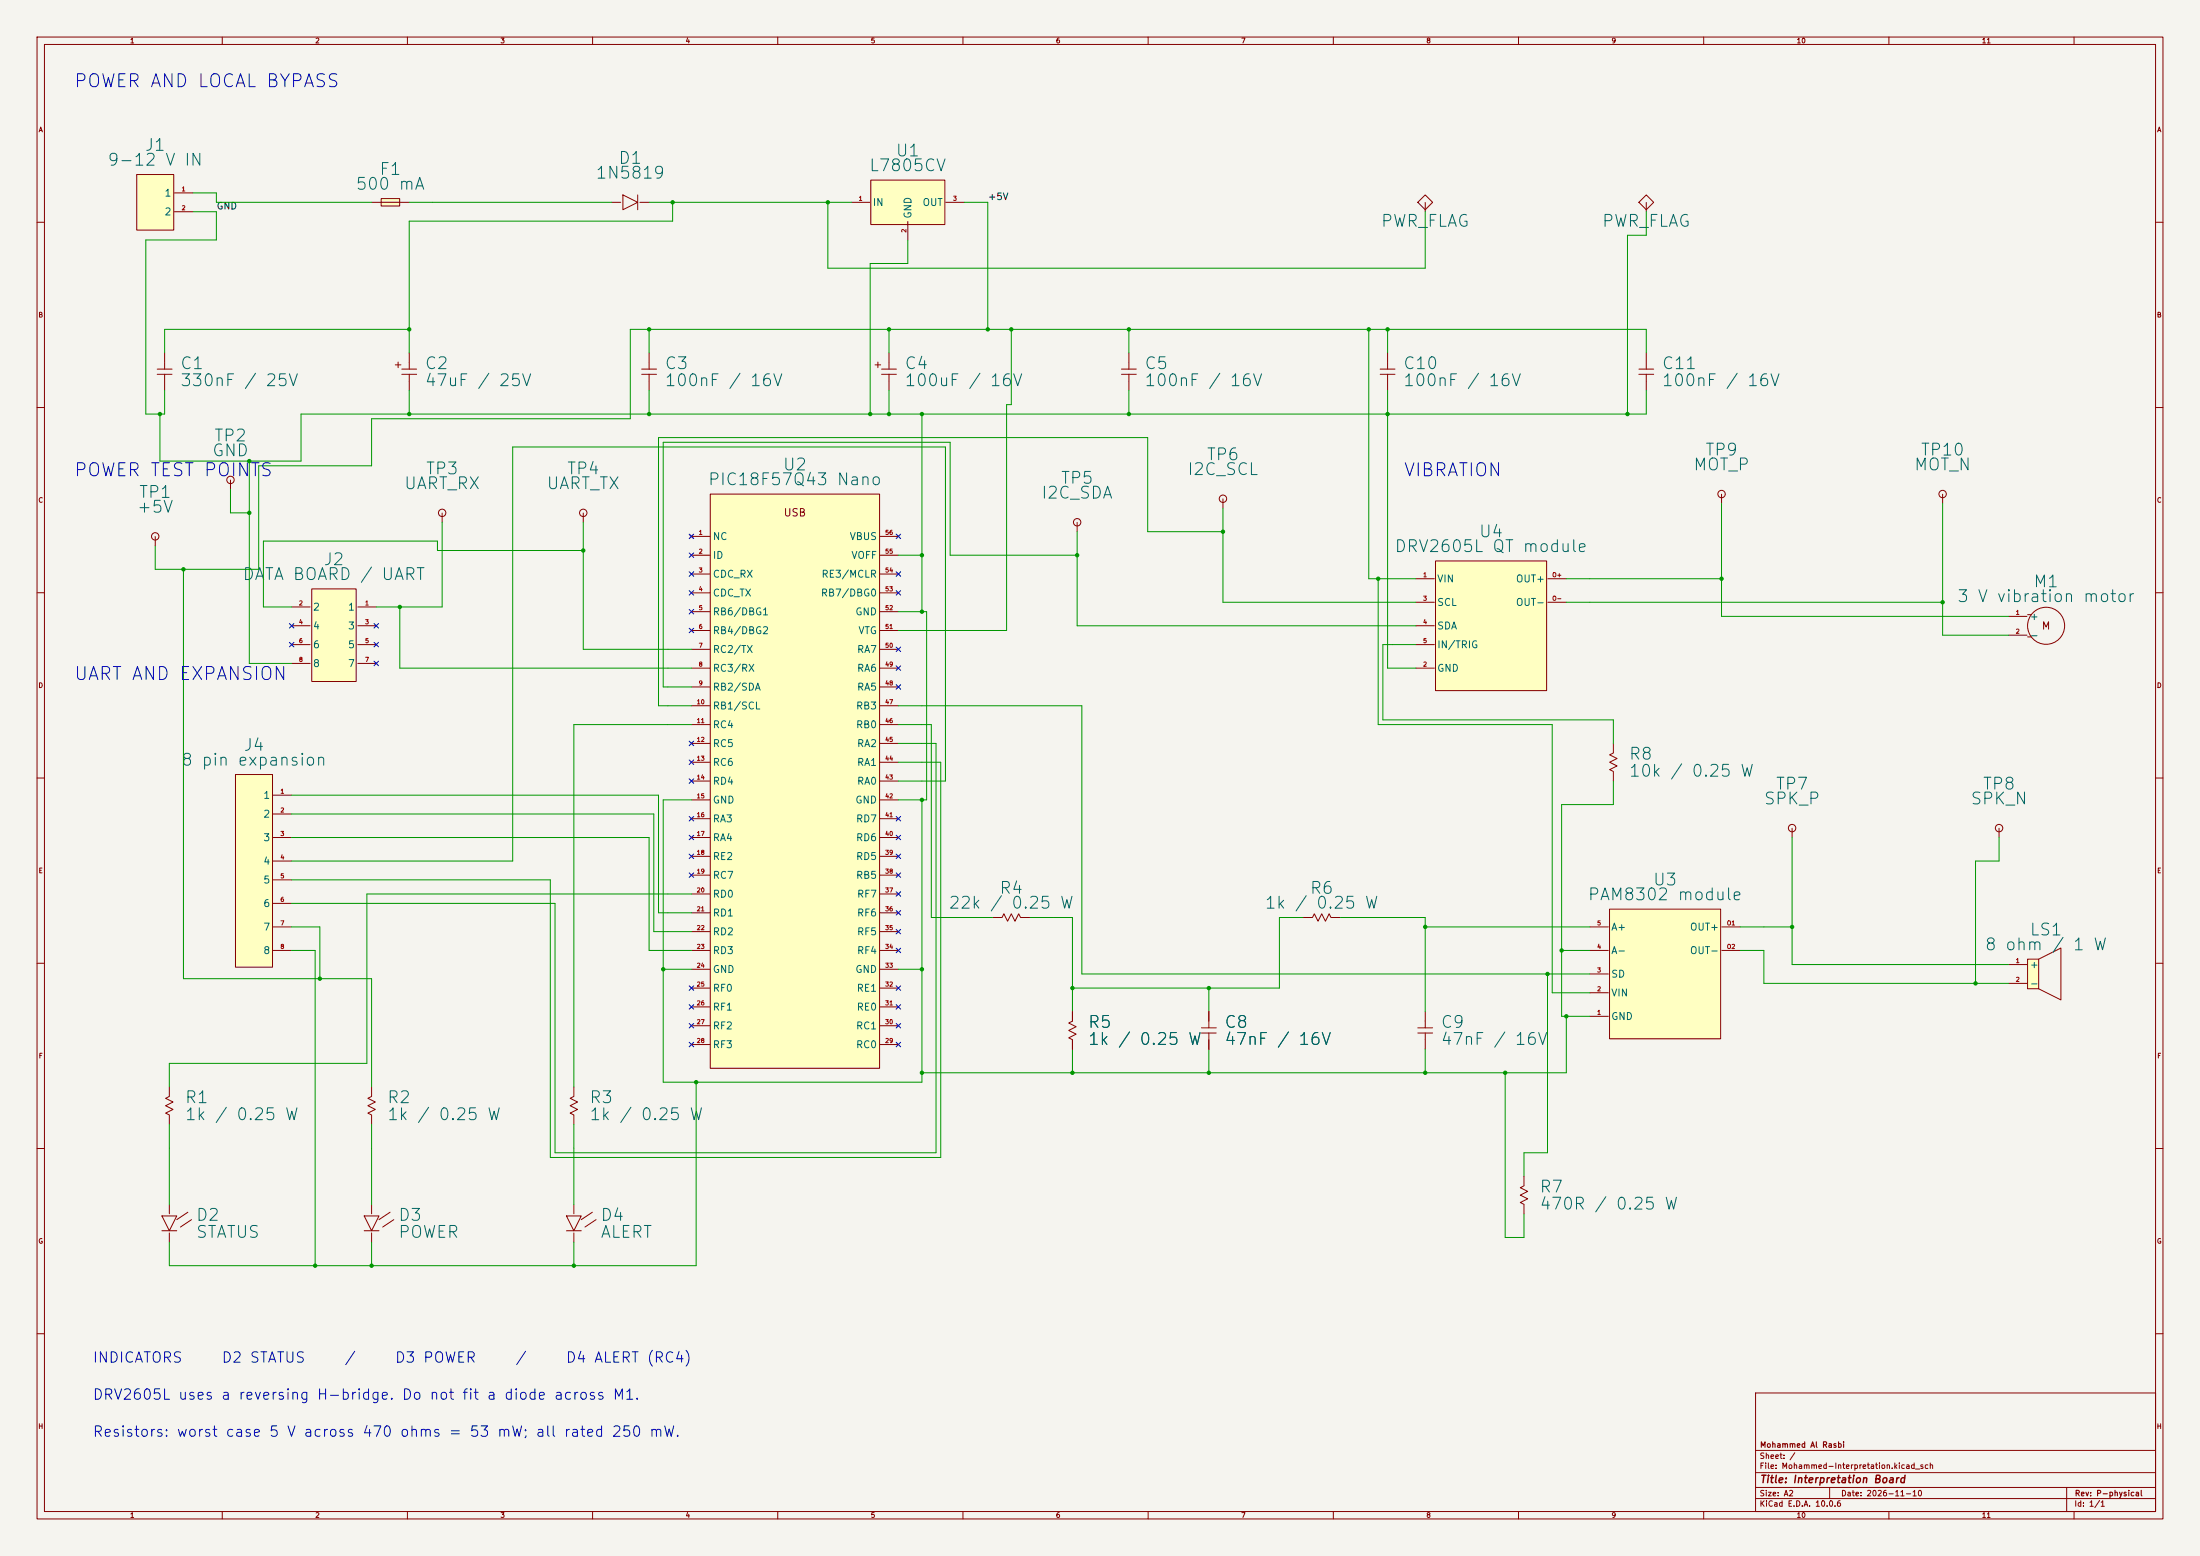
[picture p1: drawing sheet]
<svg xmlns="http://www.w3.org/2000/svg" width="594mm" height="420mm" viewBox="0 0 594 420" stroke-linecap="round" stroke-linejoin="round" font-family="sans-serif">
<path d="M0 0h594v420h-594z" fill="#f5f4ef" stroke="#f5f4ef" stroke-width=".27"/>
<g fill="none" stroke="#840000" stroke-width=".27">
<path d="M10 10h574v400h-574zM12 12h570v396h-570zM60 10v2M110 10v2M160 10v2M210 10v2M260 10v2M310 10v2M360 10v2M410 10v2M460 10v2M510 10v2"/>
<path d="M560 10v2M444.5 52.6l2 2-2 2-2-2zM444.5 54.7v2.5M10 60h2M582 60h2M173.3 99.6h4M175.3 95.3v2.5M175.3 97.8v1.8M10 110h2M173.3 101h4M175.3 101v1.8M175.3 102.9v2.5"/>
<path d="M582 110h2M464.8 133.4v2.5M10 160h2M582 160h2M10 210h2M582 210h2M10 260h2M289.6 275.6l-1 .5 2 1-2 1 2 1-2 1 1 .5M289.6 273.1v2.5M582 260h2M289.6 280.7v2.5M10 310h2"/>
<path d="M582 310h2M152.9 328.2h4l-2 4zM152.9 332.2h4M154.9 325.1v2.5M154.9 332.8v2.5M159.9 327.2l-3 2M160.9 329.2l-3 2M10 360h2M474 376h108v32h-108zM582 360h2M474 397.5h108M474 391.5h108"/>
<path d="M60 408v2M110 408v2M160 408v2M210 408v2M260 408v2M310 408v2M360 408v2M410 408v2M460 408v2M474 404.5h108M474 401.5h108M494 401.5v3"/>
<path d="M510 408v2M558 401.5v6.5M560 408v2"/>
<circle cx="464.8" cy="133.3" r="1"/>
</g>
<path d="M102.9 53.6h5v2h-5z" fill="#ffffc2"/>
<path d="M100.3 54.6h2.5M102.9 53.6h5v2h-5zM102.9 54.6h5M108 54.6h2.5M238 99.6h4M240 95.3v2.5M240 97.8v1.8M238 101h4M240 101v1.8M240 102.9v2.5" fill="none" stroke="#840000" stroke-width=".27"/>
<path d="M36.9 47.1h10v15h-10z" fill="#ffffc2"/>
<g fill="none" stroke="#840000" stroke-width=".27">
<path d="M36.9 47.1h10v15h-10zM47.1 52.1h5M47.1 57.2h5M42.4 99.6h4.1M44.4 95.3v2.5M44.4 97.8v1.8M42.4 101h4.1M44.4 101v1.8M44.4 102.9v2.5M330.2 134.7v2.5M290.8 141v2.5M268 247.7h2.5"/>
<path d="M270.6 247.7l.5-1 .9 2 1-2 1.1 2 .9-2 .5 1M275.6 247.7h2.5M382.8 277.4h4M382.8 278.8h4M384.8 273.1v2.5M384.8 275.6v1.8M384.8 278.8v1.8M154.9 296l-1 .5 2 1-2 1 2 1-2 1 1 .5M154.9 293.4v2.5M384.8 280.7v2.5M154.9 301v2.5M411.5 317.5v2.5"/>
<path d="M411.5 320.1l-1 .5 2 1-2 1 2 1-2 1 1 .5M411.5 325.2v2.5"/>
<circle cx="330.2" cy="134.6" r="1"/>
<circle cx="290.8" cy="141" r="1"/>
</g>
<path d="M387.6 151.4h30v35h-30z" fill="#ffffc2"/>
<path d="M382.3 156.2h5M387.6 151.4h30v35h-30zM417.9 156.2h5M382.3 162.6h5M382.3 168.9h5M382.3 174h5M417.9 162.6h5M382.3 180.3h5" fill="none" stroke="#840000" stroke-width=".27"/>
<path d="M547.4 258.9h3v8h-3z" fill="#ffffc2"/>
<g fill="none" stroke="#840000" stroke-width=".27">
<path d="M302.8 99.6h4M304.8 95.3v2.5M304.8 97.8v1.8M372.6 99.6h4.1M374.6 95.3v2.5M374.6 97.8v1.8M442.5 99.6h4M444.5 95.3v2.5M444.5 97.8v1.8M302.8 101h4M304.8 101v1.8M304.8 102.9v2.5"/>
<path d="M372.6 101h4.1M374.6 101v1.8M374.6 102.9v2.5M442.5 101h4M444.5 101v1.8M444.5 102.9v2.5M62.2 129.6v2.5M524.5 133.4v2.5M542.3 166.4h5M542.3 171.5h5M547.5 165.9h1M547.5 171.9h1"/>
<path d="M435.6 203.2l-1 .5 2 1-2 1 2 1-2 1 1 .5M435.6 200.7v2.5M435.6 208.3v2.5M483.9 223.6v2.5M351.8 247.7h2.5M354.4 247.7l.5-1 1 2 1-2 1 2 1-2 .5 1M359.4 247.7h2.5M547.4 258.9h3v8h-3zM550.4 258.9l6-3v14l-6-3M324.4 277.4h4M324.4 278.8h4M326.4 273.1v2.5"/>
<path d="M326.4 275.6v1.8M326.4 278.8v1.8M542.3 260.4h5M542.3 265.4h5M326.4 280.7v2.5"/>
<circle cx="62.2" cy="129.5" r="1"/>
<circle cx="524.5" cy="133.3" r="1"/>
<circle cx="552.4" cy="168.9" r="5"/>
<circle cx="483.9" cy="223.5" r="1"/>
</g>
<path d="M63.6 209.1h10v52h-10z" fill="#ffffc2"/>
<g fill="none" stroke="#840000" stroke-width=".27">
<path d="M108.5 99.6h4M110.5 95.3v2.5M110.5 97.8v1.8M108.5 101h4M110.5 101v1.8M110.5 102.9v2.5M63.6 209.1h10v52h-10zM73.7 214.6h5M73.7 219.7h5M73.7 226.1h5M73.7 232.4h5M73.7 237.5h5"/>
<path d="M73.7 243.8h5M73.7 250.2h5M73.7 256.5h5M45.7 296l-1 .5 2 1-2 1 2 1-2 1 1 .5M45.7 293.4v2.5M100.3 296l-1 .5 2 1-2 1 2 1-2 1 1 .5M100.3 293.4v2.5M45.7 301v2.5M100.3 301v2.5"/>
</g>
<path d="M235.1 48.6h20v12h-20z" fill="#ffffc2"/>
<path d="M229.9 54.6h5M235.1 48.6h20v12h-20zM245.1 59.8v5M255.3 54.6h5" fill="none" stroke="#840000" stroke-width=".27"/>
<path d="M84.2 159h12v25h-12z" fill="#ffffc2"/>
<path d="M84.2 159h12v25h-12zM78.7 163.8h5M78.7 168.9h5M78.7 174h5M78.7 179.1h5M96.6 163.8h5M96.6 168.9h5M96.6 174h5M96.6 179.1h5" fill="none" stroke="#840000" stroke-width=".27"/>
<path d="M434.6 245.4h30v35h-30z" fill="#ffffc2"/>
<g fill="none" stroke="#840000" stroke-width=".27">
<path d="M539.7 223.6v2.5M429.3 256.5h5M429.3 250.2h5M434.6 245.4h30v35h-30zM464.9 256.5h5M464.9 250.2h5M429.3 274.3h5M429.3 268h5M429.3 262.9h5M43.7 328.2h4l-2 4zM43.7 332.2h4M45.7 325.1v2.5"/>
<path d="M45.7 332.8v2.5M50.7 327.2l-3 2M51.7 329.2l-3 2"/>
<circle cx="539.7" cy="223.5" r="1"/>
</g>
<path d="M191.8 133.4h45.7v155h-45.7z" fill="#ffffc2"/>
<g fill="none" stroke="#840000" stroke-width=".27">
<path d="M165.1 54.6h2.5M168.2 52.6l4 2-4 2zM172.2 52.6v4M172.8 54.6h2.5M384.8 52.6l2 2-2 2-2-2zM384.8 54.7v2.5M119.4 138.5v2.5M157.5 138.5v2.5M191.8 133.4h45.7v155h-45.7zM41.9 144.8v2.5M186.3 144.4l.8 .8M186.7 144.8h5"/>
<path d="M186.7 149.9h5M186.7 154.9h5M187.1 144.4l-.8 .8M237.6 144.8h5M237.6 149.9h5M237.6 154.9h5M186.7 160h5M186.7 165.1h5M186.7 170.2h5M186.7 175.3h5M237.6 160h5M237.6 165.1h5"/>
<path d="M237.6 170.2h5M237.6 175.3h5M186.7 180.3h5M186.7 185.4h5M186.7 190.5h5M186.7 195.6h5M237.6 180.3h5M237.6 185.4h5M237.6 190.5h5M237.6 195.6h5M186.7 200.7h5M186.7 205.7h5"/>
<path d="M186.7 210.8h5M186.7 215.9h5M237.6 200.7h5M237.6 205.7h5M237.6 210.8h5M237.6 215.9h5M186.7 221h5M186.7 226.1h5M186.7 231.1h5M186.7 236.2h5M237.6 221h5M237.6 226.1h5"/>
<path d="M237.6 231.1h5M237.6 236.2h5M186.7 241.3h5M186.7 246.4h5M186.7 251.5h5M186.7 256.5h5M237.6 241.3h5M237.6 246.4h5M237.6 251.5h5M237.6 256.5h5M186.7 261.6h5M186.7 266.7h5"/>
<path d="M186.7 271.8h5M186.7 276.9h5M237.6 261.6h5M237.6 266.7h5M237.6 271.8h5M237.6 276.9h5M289.6 273.1v2.5M326.4 273.1v2.5M186.7 281.9h5M237.6 281.9h5M289.6 280.7v2.5M326.4 280.7v2.5"/>
<path d="M98.3 328.2h4l-2 4zM98.3 332.2h4M100.3 325.1v2.5M100.3 332.8v2.5M105.3 327.2l-3 2M106.3 329.2l-3 2"/>
<circle cx="119.4" cy="138.4" r="1"/>
<circle cx="157.5" cy="138.4" r="1"/>
<circle cx="41.9" cy="144.8" r="1"/>
</g>
<g fill="none" stroke="#009600" stroke-width=".27">
<path d="M52.1 52.1h6.3v2.5h41.9M52.1 57.2h6.3v7.6h-19v47h5v-6.4M110.5 54.6h54.6M175.3 54.6h54.6M181.6 54.6v5.1h-71.1v35.6M223.5 54.6v17.8h161.3v-15.2M260.3 54.6h6.4v34.3M444.5 57.2v6.3h-5.1v48.3M245.1 64.8v6.3h-10.2v40.7M110.5 88.9h-66.1v6.4M175.3 88.9v6.4M240 88.9v6.4"/>
<path d="M273 88.9v20.3h-1.2v61h-29.2M304.8 88.9v6.4M369.6 88.9v67.3h12.7M374.6 88.9v6.4M444.5 95.3v-6.4h-274.3v24.1h-69.9v12.7h-30.5v28h-27.9v-6.4M110.5 105.4v6.4M175.3 105.4v6.4M240 105.4v6.4M248.9 111.8v53.3M304.8 105.4v6.4M374.6 105.4v74.9h7.7M444.5 105.4v6.4h-363.2v12.7h-38.1v-12.7"/>
<path d="M62.2 132.1v6.3h5.1M67.3 124.5v54.6h11.4M330.2 137.2v25.4h52.1M464.8 135.9v30.5h77.5M524.5 135.9v35.6h17.8M49.5 153.7v110.5h50.8v29.2M119.4 141v22.8h-17.8M157.5 141v34.3h29.2M157.5 148.6h-39.4v-2.5h-47v17.7h7.6M242.6 149.9h6.3M290.8 149.9h-34.3v-30.5h-77.4v66h7.6M290.8 143.5v25.4h91.5"/>
<path d="M330.2 143.5h-20.3v-25.4h-132.1v72.4h8.9M372.1 156.2v39.4h47v72.4h10.2M422.9 156.2h41.9M107.9 163.8v16.5h78.8M242.6 165.1h7.6v50.8h-7.6M382.3 174h-8.9v20.3h62.2v6.4M422.9 162.6h101.6M186.7 195.6h-31.8v97.8M242.6 195.6h8.9v52.1h16.5M242.6 190.5h49.5v72.4h137.2M78.7 214.6h99.1v31.8h8.9M78.7 219.7h97.8v31.8h10.2"/>
<path d="M186.7 215.9h-7.6v76.2h69.8v-76.2M242.6 200.7h10.1v110.5h-102.8v-67.4h-71.2M242.6 205.7h11.4v106.7h-105.4v-74.9h-69.9M242.6 210.8h12.7v-90.1h-116.9v111.7h-59.7M435.6 210.8v6.4h-14v57.1h7.7M78.7 226.1h96.6v30.4h11.4M483.9 226.1v34.3h58.4M539.7 226.1v6.3h-6.3v33M78.7 256.5h6.4v85.1M78.7 250.2h7.7v14M186.7 241.3h-87.6v45.7h-53.4v6.4M278.1 247.7h11.5v25.4"/>
<path d="M351.8 247.7h-6.4v19h-55.8M361.9 247.7h22.9v25.4M384.8 250.2h44.5M421.6 256.5h7.7M469.9 256.5h6.3v8.9h66.1M469.9 250.2h14M179.1 261.6h7.6M242.6 261.6h6.3M326.4 266.7v6.4M417.8 262.9v48.3h-6.3v6.3M422.9 274.3v15.3h-174M188 292.1v49.5h-142.3v-6.3"/>
<path d="M289.6 283.2v6.4M326.4 283.2v6.4M384.8 283.2v6.4M406.4 289.6v44.4h5.1v-6.3M45.7 303.5v21.6M100.3 303.5v21.6M154.9 303.5v21.6M100.3 335.3v6.3M154.9 335.3v6.3"/>
</g>
<g fill="none" stroke="#000084" stroke-width=".27">
<path d="M186.1 144.2l1.2 1.2M186.1 159.4l1.2 1.2M186.1 154.3l1.2 1.2M186.1 149.3l1.2 1.2M187.3 144.2l-1.2 1.2M187.3 159.4l-1.2 1.2M187.3 154.3l-1.2 1.2M187.3 149.3l-1.2 1.2M242 144.2l1.2 1.2M242 154.3l1.2 1.2M242 159.4l1.2 1.2M243.2 154.3l-1.2 1.2"/>
<path d="M243.2 144.2l-1.2 1.2M243.2 159.4l-1.2 1.2M78.1 168.3l1.2 1.2M78.1 173.4l1.2 1.2M79.3 168.3l-1.2 1.2M79.3 173.4l-1.2 1.2M101 178.5l1.2 1.2M101 173.4l1.2 1.2M101 168.3l1.2 1.2M102.2 178.5l-1.2 1.2M102.2 173.4l-1.2 1.2M102.2 168.3l-1.2 1.2"/>
<path d="M186.1 164.5l1.2 1.2M186.1 169.6l1.2 1.2M187.3 164.5l-1.2 1.2M187.3 169.6l-1.2 1.2M242 179.7l1.2 1.2M242 174.7l1.2 1.2M243.2 179.7l-1.2 1.2M243.2 174.7l-1.2 1.2M242 184.8l1.2 1.2M243.2 184.8l-1.2 1.2M186.1 205.1l1.2 1.2M186.1 210.2l1.2 1.2"/>
<path d="M186.1 200.1l1.2 1.2M187.3 205.1l-1.2 1.2M187.3 210.2l-1.2 1.2M187.3 200.1l-1.2 1.2M186.1 235.6l1.2 1.2M186.1 230.5l1.2 1.2M186.1 220.4l1.2 1.2M186.1 225.5l1.2 1.2M187.3 235.6l-1.2 1.2M187.3 230.5l-1.2 1.2M187.3 220.4l-1.2 1.2M187.3 225.5l-1.2 1.2"/>
<path d="M242 220.4l1.2 1.2M242 235.6l1.2 1.2M242 230.5l1.2 1.2M242 225.5l1.2 1.2M243.2 220.4l-1.2 1.2M243.2 225.5l-1.2 1.2M243.2 235.6l-1.2 1.2M243.2 230.5l-1.2 1.2M242 240.7l1.2 1.2M242 245.8l1.2 1.2M242 250.9l1.2 1.2M242 255.9l1.2 1.2"/>
<path d="M243.2 240.7l-1.2 1.2M243.2 245.8l-1.2 1.2M243.2 250.9l-1.2 1.2M243.2 255.9l-1.2 1.2M186.1 276.3l1.2 1.2M186.1 271.2l1.2 1.2M186.1 266.1l1.2 1.2M187.3 276.3l-1.2 1.2M187.3 271.2l-1.2 1.2M187.3 266.1l-1.2 1.2M242 266.1l1.2 1.2M242 276.3l1.2 1.2"/>
<path d="M242 271.2l1.2 1.2M243.2 266.1l-1.2 1.2M243.2 276.3l-1.2 1.2M243.2 271.2l-1.2 1.2M186.1 281.3l1.2 1.2M187.3 281.3l-1.2 1.2M242 281.3l1.2 1.2M243.2 281.3l-1.2 1.2"/>
</g>
<g fill="#009600" stroke="#009600" stroke-width=".27">
<circle cx="43.2" cy="111.8" r=".46"/>
<circle cx="110.5" cy="88.9" r=".46"/>
<circle cx="86.4" cy="264.2" r=".46"/>
<circle cx="154.9" cy="341.6" r=".46"/>
<circle cx="100.3" cy="341.6" r=".46"/>
<circle cx="85.1" cy="341.6" r=".46"/>
<circle cx="248.9" cy="149.9" r=".46"/>
<circle cx="248.9" cy="165.1" r=".46"/>
<circle cx="157.5" cy="148.6" r=".46"/>
<circle cx="248.9" cy="215.9" r=".46"/>
<circle cx="179.1" cy="261.6" r=".46"/>
<circle cx="289.6" cy="289.6" r=".46"/>
<circle cx="248.9" cy="261.6" r=".46"/>
<circle cx="248.9" cy="289.6" r=".46"/>
<circle cx="188" cy="292.1" r=".46"/>
<circle cx="181.6" cy="54.6" r=".46"/>
<circle cx="223.5" cy="54.6" r=".46"/>
<circle cx="240" cy="88.9" r=".46"/>
<circle cx="175.3" cy="88.9" r=".46"/>
<circle cx="234.9" cy="111.8" r=".46"/>
<circle cx="248.9" cy="111.8" r=".46"/>
<circle cx="290.8" cy="149.9" r=".46"/>
<circle cx="240" cy="111.8" r=".46"/>
<circle cx="304.8" cy="88.9" r=".46"/>
<circle cx="273" cy="88.9" r=".46"/>
<circle cx="266.7" cy="88.9" r=".46"/>
<circle cx="304.8" cy="111.8" r=".46"/>
<circle cx="175.3" cy="111.8" r=".46"/>
<circle cx="49.5" cy="153.7" r=".46"/>
<circle cx="67.3" cy="138.4" r=".46"/>
<circle cx="110.5" cy="111.8" r=".46"/>
<circle cx="67.3" cy="124.5" r=".46"/>
<circle cx="107.9" cy="163.8" r=".46"/>
<circle cx="422.9" cy="274.3" r=".46"/>
<circle cx="406.4" cy="289.6" r=".46"/>
<circle cx="417.8" cy="262.9" r=".46"/>
<circle cx="384.8" cy="289.6" r=".46"/>
<circle cx="421.6" cy="256.5" r=".46"/>
<circle cx="524.5" cy="162.6" r=".46"/>
<circle cx="483.9" cy="250.2" r=".46"/>
<circle cx="533.4" cy="265.4" r=".46"/>
<circle cx="330.2" cy="143.5" r=".46"/>
<circle cx="369.6" cy="88.9" r=".46"/>
<circle cx="374.6" cy="111.8" r=".46"/>
<circle cx="374.6" cy="88.9" r=".46"/>
<circle cx="372.1" cy="156.2" r=".46"/>
<circle cx="464.8" cy="156.2" r=".46"/>
<circle cx="439.4" cy="111.8" r=".46"/>
<circle cx="326.4" cy="289.6" r=".46"/>
<circle cx="326.4" cy="266.7" r=".46"/>
<circle cx="384.8" cy="250.2" r=".46"/>
<circle cx="289.6" cy="266.7" r=".46"/>
</g>
<g font-size="3.5" fill="#0000c2">
<text x="19.8" y="24.5">POWER AND LOCAL BYPASS</text>
<text x="19.8" y="129.5">POWER TEST POINTS</text>
<text x="378.8" y="129.5">VIBRATION</text>
<text x="19.8" y="184.5">UART AND EXPANSION</text>
</g>
<g font-size="3.2" fill="#006464">
<text x="38.8" y="41.6">J1</text>
<text x="28.8" y="45.6">9-12 V IN</text>
<text x="166.7" y="45.1">D1</text>
<text x="234.4" y="47.1">L7805CV</text>
<text x="241.6" y="43">U1</text>
<text x="95.8" y="52.1">500 mA</text>
<text x="102.2" y="48.1">F1</text>
<text x="160.6" y="49.1">1N5819</text>
<text x="372.6" y="62.1">PWR_FLAG</text>
<text x="432.3" y="62.1">PWR_FLAG</text>
<text x="48.4" y="100.5">C1</text>
<text x="114.5" y="100.5">C2</text>
<text x="179.2" y="100.5">C3</text>
<text x="244" y="100.5">C4</text>
<text x="308.8" y="100.5">C5</text>
<text x="378.6" y="100.5">C10</text>
<text x="448.5" y="100.5">C11</text>
<text x="48.4" y="105.1">330nF / 25V</text>
<text x="114.5" y="105.1">47uF / 25V</text>
<text x="179.2" y="105.1">100nF / 16V</text>
<text x="244" y="105.1">100uF / 16V</text>
<text x="308.8" y="105.1">100nF / 16V</text>
<text x="378.6" y="105.1">100nF / 16V</text>
<text x="448.5" y="105.1">100nF / 16V</text>
<text x="57.6" y="120">TP2</text>
<text x="57" y="124">GND</text>
<text x="325.5" y="125.1">TP6</text>
<text x="460.2" y="123.8">TP9</text>
<text x="518.3" y="123.8">TP10</text>
<text x="114.7" y="128.9">TP3</text>
<text x="152.8" y="128.9">TP4</text>
<text x="190.9" y="131.8">PIC18F57Q43 Nano</text>
<text x="211.1" y="127.8">U2</text>
<text x="286.2" y="131.4">TP5</text>
<text x="320.4" y="129.1">I2C_SCL</text>
<text x="457" y="127.8">MOT_P</text>
<text x="516.6" y="127.8">MOT_N</text>
<text x="37.2" y="135.2">TP1</text>
<text x="108.9" y="132.9">UART_RX</text>
<text x="147.3" y="132.9">UART_TX</text>
<text x="280.9" y="135.4">I2C_SDA</text>
<text x="36.7" y="139.2">+5V</text>
<text x="376.3" y="149.9">DRV2605L QT module</text>
<text x="399.1" y="145.9">U4</text>
<text x="87.1" y="153.4">J2</text>
<text x="65.2" y="157.4">DATA BOARD / UART</text>
<text x="548.8" y="159.4">M1</text>
<text x="528.2" y="163.4">3 V vibration motor</text>
<text x="65.5" y="203.5">J4</text>
<text x="48.7" y="207.5">8 pin expansion</text>
<text x="439.6" y="205.9">R8</text>
<text x="439.6" y="210.5">10k / 0.25 W</text>
<text x="479.2" y="214">TP7</text>
<text x="535.1" y="214">TP8</text>
<text x="476" y="218">SPK_P</text>
<text x="531.8" y="218">SPK_N</text>
<text x="446.1" y="239.8">U3</text>
<text x="269.6" y="242.1">R4</text>
<text x="353.4" y="242.1">R6</text>
<text x="428.5" y="243.8">PAM8302 module</text>
<text x="255.9" y="246.1">22k / 0.25 W</text>
<text x="341.2" y="246.1">1k / 0.25 W</text>
<text x="535.7" y="257.3">8 ohm /</text>
<text x="547.8" y="253.3">LS1</text>
<text x="559.4" y="257.3">1 W</text>
<text x="293.5" y="278.3">R5</text>
<text x="330.3" y="278.3">C8</text>
<text x="388.8" y="278.3">C9</text>
<text x="293.5" y="282.9">1k / 0.25 W</text>
<text x="330.3" y="282.9">47nF / 16V</text>
<text x="388.8" y="282.9">47nF / 16V</text>
<text x="49.7" y="298.6">R1</text>
<text x="104.3" y="298.6">R2</text>
<text x="158.9" y="298.6">R3</text>
<text x="49.7" y="303.2">1k / 0.25 W</text>
<text x="104.3" y="303.2">1k / 0.25 W</text>
<text x="158.9" y="303.2">1k / 0.25 W</text>
<text x="415.4" y="322.7">R7</text>
<text x="415.4" y="327.3">470R / 0.25 W</text>
<text x="52.7" y="330.3">D2</text>
<text x="52.7" y="334.9">STATUS</text>
<text x="107.3" y="330.3">D3</text>
<text x="107.3" y="334.9">POWER</text>
<text x="161.9" y="330.3">D4</text>
<text x="161.9" y="334.9">ALERT</text>
</g>
<g font-size="2.8" fill="#0000c2">
<text x="24.8" y="368.5">INDICATORS</text>
<text x="59.6" y="368.5">D2 STATUS</text>
<text x="92.8" y="368.5">/</text>
<text x="106.4" y="368.5">D3 POWER</text>
<text x="139" y="368.5">/</text>
<text x="152.6" y="368.5">D4 ALERT (RC4)</text>
<text x="24.8" y="378.5">DRV2605L uses a reversing H-bridge. Do not fit a diode across M1.</text>
<text x="24.8" y="388.5">Resistors: worst case 5 V across 470 ohms = 53 mW; all rated 250 mW.</text>
</g>
<g font-size="2" fill="#840000">
<text x="106.1" y="99.9">+</text>
<text x="235.6" y="99.9">+</text>
<text x="211.4" y="139.9">USB</text>
<text x="551.1" y="170.4">M</text>
<text x="475" y="400.8">Title: Interpretation Board</text>
</g>
<g font-size="1.9" fill="#006464">
<text x="44.3" y="53.5">1</text>
<text x="44.3" y="58.6">2</text>
<text x="235.5" y="56.1">IN</text>
<text x="246.6" y="59.2" transform="rotate(-90 246.6 59.2)">GND</text>
<text x="248.9" y="56.1">OUT</text>
<text x="192.3" y="146.2">NC</text>
<text x="229.3" y="146.2">VBUS</text>
<text x="192.3" y="151.3">ID</text>
<text x="229.7" y="151.3">VOFF</text>
<text x="192.3" y="156.4">CDC_RX</text>
<text x="192.3" y="161.5">CDC_TX</text>
<text x="221.5" y="161.5">RB7/DBG0</text>
<text x="221.7" y="156.4">RE3/MCLR</text>
<text x="387.9" y="157.7">VIN</text>
<text x="409.1" y="157.7">OUT+</text>
<text x="84.4" y="165.3">2</text>
<text x="93.8" y="165.3">1</text>
<text x="192.3" y="166.5">RB6/DBG1</text>
<text x="230.8" y="166.5">GND</text>
<text x="387.9" y="164">SCL</text>
<text x="409.1" y="164">OUT-</text>
<text x="547.9" y="167.8">+</text>
<text x="84.4" y="170.4">4</text>
<text x="93.8" y="170.4">3</text>
<text x="192.3" y="171.6">RB4/DBG2</text>
<text x="231.6" y="171.6">VTG</text>
<text x="387.9" y="170.4">SDA</text>
<text x="547.9" y="172.9">-</text>
<text x="84.4" y="175.4">6</text>
<text x="93.8" y="175.4">5</text>
<text x="192.3" y="176.7">RC2/TX</text>
<text x="231.2" y="176.7">RA7</text>
<text x="387.9" y="175.4">IN/TRIG</text>
<text x="84.4" y="180.5">8</text>
<text x="93.8" y="180.5">7</text>
<text x="192.3" y="181.8">RC3/RX</text>
<text x="231.2" y="181.8">RA6</text>
<text x="387.9" y="181.8">GND</text>
<text x="192.3" y="186.9">RB2/SDA</text>
<text x="192.3" y="191.9">RB1/SCL</text>
<text x="231" y="191.9">RB3</text>
<text x="231.2" y="186.9">RA5</text>
<text x="192.3" y="197">RC4</text>
<text x="231" y="197">RB0</text>
<text x="192.3" y="202.1">RC5</text>
<text x="231.2" y="202.1">RA2</text>
<text x="192.3" y="207.2">RC6</text>
<text x="231.2" y="207.2">RA1</text>
<text x="192.3" y="212.3">RD4</text>
<text x="231.2" y="212.3">RA0</text>
<text x="70.9" y="216.1">1</text>
<text x="70.9" y="221.2">2</text>
<text x="192.3" y="217.3">GND</text>
<text x="230.8" y="217.3">GND</text>
<text x="70.9" y="227.5">3</text>
<text x="192.3" y="222.4">RA3</text>
<text x="192.3" y="227.5">RA4</text>
<text x="231" y="227.5">RD6</text>
<text x="231" y="222.4">RD7</text>
<text x="70.9" y="233.9">4</text>
<text x="192.3" y="232.6">RE2</text>
<text x="231" y="232.6">RD5</text>
<text x="70.9" y="238.9">5</text>
<text x="192.3" y="237.7">RC7</text>
<text x="231" y="237.7">RB5</text>
<text x="70.9" y="245.3">6</text>
<text x="192.3" y="242.7">RD0</text>
<text x="231.2" y="242.7">RF7</text>
<text x="70.9" y="251.6">7</text>
<text x="192.3" y="247.8">RD1</text>
<text x="231.2" y="247.8">RF6</text>
<text x="434.9" y="251.6">A+</text>
<text x="456.1" y="251.6">OUT+</text>
<text x="70.9" y="258">8</text>
<text x="192.3" y="252.9">RD2</text>
<text x="192.3" y="258">RD3</text>
<text x="231.2" y="258">RF4</text>
<text x="231.2" y="252.9">RF5</text>
<text x="434.9" y="258">A-</text>
<text x="456.1" y="258">OUT-</text>
<text x="192.3" y="263.1">GND</text>
<text x="230.8" y="263.1">GND</text>
<text x="547.9" y="261.8">+</text>
<text x="192.3" y="268.1">RF0</text>
<text x="231.2" y="268.1">RE1</text>
<text x="434.9" y="269.4">VIN</text>
<text x="434.9" y="264.3">SD</text>
<text x="547.9" y="266.9">-</text>
<text x="192.3" y="273.2">RF1</text>
<text x="231.2" y="273.2">RE0</text>
<text x="434.9" y="275.8">GND</text>
<text x="192.3" y="278.3">RF2</text>
<text x="231" y="278.3">RC1</text>
<text x="192.3" y="283.4">RF3</text>
<text x="231" y="283.4">RC0</text>
</g>
<g font-size="1.8" fill="#0f0f0f">
<text x="58.3" y="57">GND</text>
<text x="266.6" y="54.4">+5V</text>
</g>
<g font-size="1.5" fill="#840000">
<text x="475" y="394.1">Sheet: /</text>
<text x="475.1" y="391.1">Mohammed Al Rasbi</text>
<text x="475" y="396.8">File: Mohammed-Interpretation.kicad_sch</text>
<text x="475" y="407">KiCad E.D.A. 10.0.6</text>
<text x="475" y="404.2">Size: A2</text>
<text x="497" y="404.2">Date: 2026-11-10</text>
<text x="560" y="407">Id: 1/1</text>
<text x="560.1" y="404.2">Rev: P-physical</text>
</g>
<g font-size="1.3" fill="#840000">
<text x="35" y="12">1</text>
<text x="85" y="12">2</text>
<text x="135" y="12">3</text>
<text x="185" y="12">4</text>
<text x="235" y="12">5</text>
<text x="285" y="12">6</text>
<text x="335" y="12">7</text>
<text x="385" y="12">8</text>
<text x="435" y="12">9</text>
<text x="485" y="12">10</text>
<text x="535" y="12">11</text>
<text x="10.3" y="36">A</text>
<text x="582.3" y="36">A</text>
<text x="10.2" y="86">B</text>
<text x="582.2" y="86">B</text>
<text x="10.2" y="136">C</text>
<text x="582.2" y="136">C</text>
<text x="10.2" y="186">D</text>
<text x="582.2" y="186">D</text>
<text x="10.3" y="236">E</text>
<text x="582.3" y="236">E</text>
<text x="10.3" y="286">F</text>
<text x="582.3" y="286">F</text>
<text x="10.2" y="336">G</text>
<text x="582.2" y="336">G</text>
<text x="10.2" y="386">H</text>
<text x="582.2" y="386">H</text>
<text x="35" y="410">1</text>
<text x="85" y="410">2</text>
<text x="135" y="410">3</text>
<text x="185" y="410">4</text>
<text x="235" y="410">5</text>
<text x="285" y="410">6</text>
<text x="335" y="410">7</text>
<text x="385" y="410">8</text>
<text x="435" y="410">9</text>
<text x="485" y="410">10</text>
<text x="535" y="410">11</text>
</g>
<g font-size="1.2" fill="#a90000">
<text x="48.9" y="51.9">1</text>
<text x="48.9" y="57">2</text>
<text x="231.7" y="54.5">1</text>
<text x="257.2" y="54.5">3</text>
<text x="245" y="62.9" transform="rotate(-90 245 62.9)">2</text>
<text x="188.5" y="144.6">1</text>
<text x="188.5" y="149.7">2</text>
<text x="238.9" y="149.7">55</text>
<text x="238.9" y="144.6">56</text>
<text x="188.5" y="154.8">3</text>
<text x="238.9" y="154.8">54</text>
<text x="188.5" y="159.9">4</text>
<text x="238.9" y="159.9">53</text>
<text x="384.1" y="156.1">1</text>
<text x="419" y="156.1">O+</text>
<text x="80.6" y="163.7">2</text>
<text x="98.4" y="163.7">1</text>
<text x="188.5" y="164.9">5</text>
<text x="238.9" y="164.9">52</text>
<text x="384.1" y="162.4">3</text>
<text x="419" y="162.4">O-</text>
<text x="544.1" y="166.2">1</text>
<text x="80.6" y="168.8">4</text>
<text x="80.6" y="173.8">6</text>
<text x="98.4" y="168.8">3</text>
<text x="98.4" y="173.8">5</text>
<text x="188.5" y="170">6</text>
<text x="238.9" y="170">51</text>
<text x="384.1" y="168.8">4</text>
<text x="384.1" y="173.8">5</text>
<text x="544.1" y="171.3">2</text>
<text x="80.6" y="178.9">8</text>
<text x="98.4" y="178.9">7</text>
<text x="188.5" y="175.1">7</text>
<text x="238.9" y="175.1">50</text>
<text x="188.5" y="180.2">8</text>
<text x="188.5" y="185.3">9</text>
<text x="238.9" y="185.3">48</text>
<text x="238.9" y="180.2">49</text>
<text x="384.1" y="180.2">2</text>
<text x="188" y="190.3">10</text>
<text x="238.9" y="190.3">47</text>
<text x="188" y="195.4">11</text>
<text x="238.9" y="195.4">46</text>
<text x="188" y="200.5">12</text>
<text x="238.9" y="200.5">45</text>
<text x="188" y="205.6">13</text>
<text x="238.9" y="205.6">44</text>
<text x="75.6" y="214.5">1</text>
<text x="188" y="210.7">14</text>
<text x="188" y="215.7">15</text>
<text x="238.9" y="215.7">42</text>
<text x="238.9" y="210.7">43</text>
<text x="75.6" y="219.6">2</text>
<text x="188" y="220.8">16</text>
<text x="238.9" y="220.8">41</text>
<text x="75.6" y="225.9">3</text>
<text x="188" y="225.9">17</text>
<text x="238.9" y="225.9">40</text>
<text x="75.6" y="232.3">4</text>
<text x="188" y="231">18</text>
<text x="238.9" y="231">39</text>
<text x="75.6" y="237.3">5</text>
<text x="188" y="236.1">19</text>
<text x="238.9" y="236.1">38</text>
<text x="75.6" y="243.7">6</text>
<text x="188" y="241.1">20</text>
<text x="238.9" y="241.1">37</text>
<text x="75.6" y="250">7</text>
<text x="188" y="246.2">21</text>
<text x="188" y="251.3">22</text>
<text x="238.9" y="251.3">35</text>
<text x="238.9" y="246.2">36</text>
<text x="431.1" y="250">5</text>
<text x="466.1" y="250">O1</text>
<text x="75.6" y="256.4">8</text>
<text x="188" y="256.4">23</text>
<text x="238.9" y="256.4">34</text>
<text x="431.1" y="256.4">4</text>
<text x="466.1" y="256.4">O2</text>
<text x="188" y="261.5">24</text>
<text x="238.9" y="261.5">33</text>
<text x="431.1" y="262.7">3</text>
<text x="544.1" y="260.2">1</text>
<text x="188" y="266.5">25</text>
<text x="238.9" y="266.5">32</text>
<text x="431.1" y="267.8">2</text>
<text x="544.1" y="265.3">2</text>
<text x="188" y="271.6">26</text>
<text x="238.9" y="271.6">31</text>
<text x="431.1" y="274.2">1</text>
<text x="188" y="276.7">27</text>
<text x="188" y="281.8">28</text>
<text x="238.9" y="281.8">29</text>
<text x="238.9" y="276.7">30</text>
</g>
</svg>
